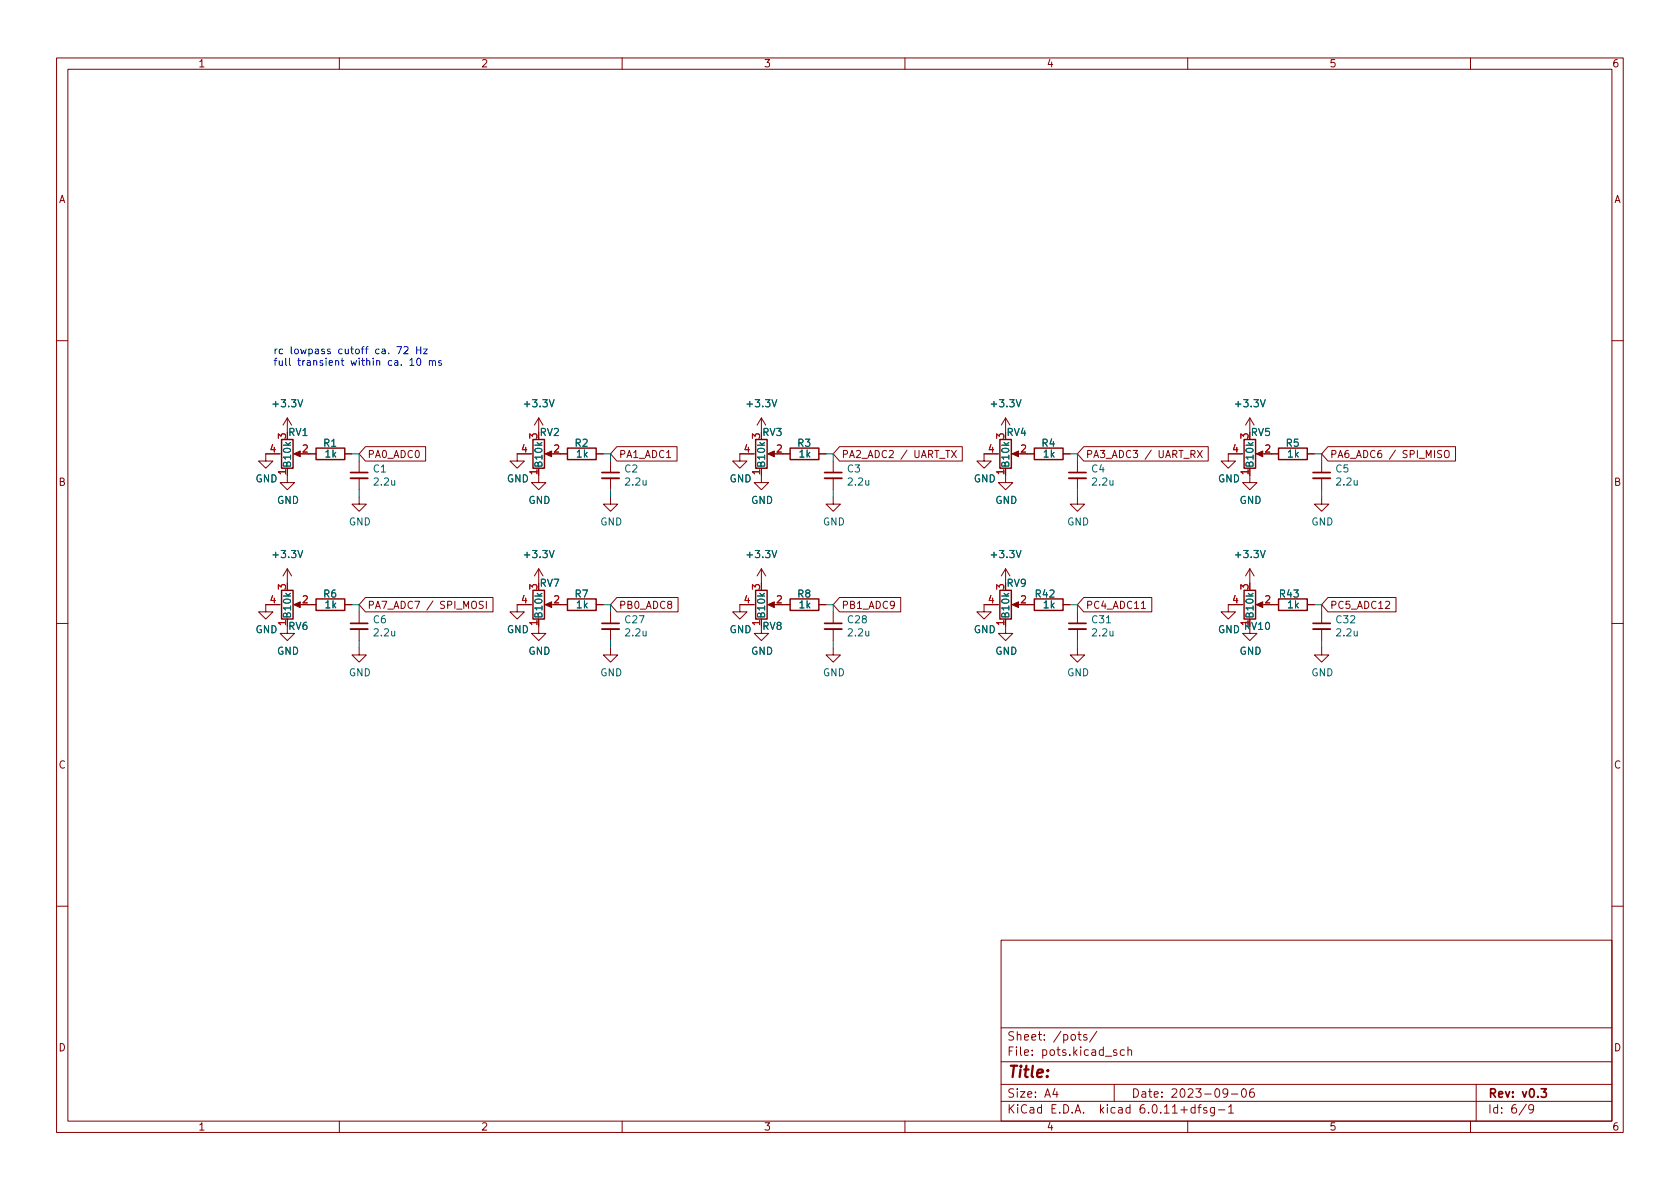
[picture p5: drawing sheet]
<svg xmlns="http://www.w3.org/2000/svg" width="297mm" height="210mm" viewBox="0 0 297 210" stroke-linecap="round" stroke-linejoin="round" font-family="sans-serif">
<g fill="none" stroke="#840000" stroke-width=".18">
<path d="M10 10.2h277v190.1h-277zM12 12.2h273v186.1h-273zM60 10.2v2M110 10.2v2M160 10.2v2M210 10.2v2M260 10.2v2M10 60.2h2M50.8 73.9v2.5M50.8 73.9l-.8 1.3M50.8 73.9l.8 1.3M64.6 79h10.7v2.5h-10.7l-1.1-1.2z"/>
<path d="M95.2 73.9v2.5M95.2 73.9l-.7 1.3M95.2 73.9l.8 1.3M109.1 79h10.6v2.5h-10.6l-1.2-1.2zM134.6 73.9v2.5M134.6 73.9l-.7 1.3M134.6 73.9l.8 1.3M148.4 79h21.7v2.5h-21.7l-1.1-1.2zM177.8 73.9l-.8 1.3M177.8 73.9v2.5M177.8 73.9l.8 1.3M191.6 79h22v2.5h-22l-1.1-1.2z"/>
<path d="M221 73.9v2.5M221 73.9l-.8 1.3M221 73.9l.7 1.3M234.8 79h22.6v2.5h-22.6l-1.1-1.2zM285 60.2h2M49.5 80.3h-2.5v1.2h1.3l-1.3 1.3-1.3-1.3h1.3M50.8 82.8v2.5h1.3l-1.3 1.3-1.3-1.3h1.3M52.3 80.3h1M54.6 80.3h1.3M61 80.3h1.2M63.5 87.9v1.2h1.3l-1.3 1.3-1.3-1.3h1.3M63.5 81.5v2.1"/>
<path d="M63.5 84.6v2M94 80.3h-2.6v1.2h1.3l-1.3 1.3-1.2-1.3h1.2M95.2 82.8v2.5h1.3l-1.3 1.3-1.2-1.3h1.2M96.8 80.3h1M99.1 80.3h1.2M105.4 80.3h1.3M107.9 87.9v1.2h1.3l-1.3 1.3-1.2-1.3h1.2M107.9 81.5v2.1M107.9 84.6v2M133.3 80.3h-2.5v1.2h1.3l-1.3 1.3-1.3-1.3h1.3M134.6 82.8v2.5h1.3l-1.3 1.3-1.3-1.3h1.3M136.1 80.3h1.1"/>
<path d="M138.4 80.3h1.3M144.8 80.3h1.2M147.3 87.9v1.2h1.3l-1.3 1.3-1.3-1.3h1.3M147.3 81.5v2.1M147.3 84.6v2M176.5 80.3h-2.5v1.2h1.3l-1.3 1.3-1.3-1.3h1.3M177.8 82.8v2.5h1.3l-1.3 1.3-1.3-1.3h1.3M179.3 80.3h1M181.6 80.3h1.3M188 80.3h1.2M190.5 87.9v1.2h1.3l-1.3 1.3-1.3-1.3h1.3M190.5 81.5v2.1"/>
<path d="M190.5 84.6v2M219.7 80.3h-2.5v1.2h1.2l-1.2 1.3-1.3-1.3h1.3M221 82.8v2.5h1.2l-1.2 1.3-1.3-1.3h1.3M222.5 80.3h1M224.8 80.3h1.3M231.1 80.3h1.3M233.7 87.9v1.2h1.2l-1.2 1.3-1.3-1.3h1.3M233.7 81.5v2.1M233.7 84.6v2M10 110.2h2M49.5 106.9h-2.5v1.3h1.3l-1.3 1.3-1.3-1.3h1.3M50.8 109.5v2.5h1.3l-1.3 1.3-1.3-1.3h1.3"/>
<path d="M50.8 100.6l-.8 1.2M50.8 100.6v2.5M50.8 100.6l.8 1.2M52.3 106.9h1M54.6 106.9h1.3M61 106.9h1.2M63.5 114.5v1.3h1.3l-1.3 1.3-1.3-1.3h1.3M63.5 108.2v2M63.5 111.2v2.1M64.6 105.7h22.6v2.5h-22.6l-1.1-1.3zM94 106.9h-2.6v1.3h1.3l-1.3 1.3-1.2-1.3h1.2M95.2 109.5v2.5h1.3l-1.3 1.3-1.2-1.3h1.2"/>
<path d="M95.2 100.6v2.5M95.2 100.6l-.7 1.2M95.2 100.6l.8 1.2M96.8 106.9h1M99.1 106.9h1.2M105.4 106.9h1.3M107.9 114.5v1.3h1.3l-1.3 1.3-1.2-1.3h1.2M107.9 108.2v2M107.9 111.2v2.1M109.1 105.7h10.8v2.5h-10.8l-1.2-1.3zM133.3 106.9h-2.5v1.3h1.3l-1.3 1.3-1.3-1.3h1.3M134.6 109.5v2.5h1.3l-1.3 1.3-1.3-1.3h1.3"/>
<path d="M134.6 100.6v2.5M134.6 100.6l-.7 1.2M134.6 100.6l.8 1.2M136.1 106.9h1.1M138.4 106.9h1.3M144.8 106.9h1.2M147.3 114.5v1.3h1.3l-1.3 1.3-1.3-1.3h1.3M147.3 108.2v2M147.3 111.2v2.1M148.4 105.7h10.9v2.5h-10.9l-1.1-1.3zM176.5 106.9h-2.5v1.3h1.3l-1.3 1.3-1.3-1.3h1.3M177.8 109.5v2.5h1.3l-1.3 1.3-1.3-1.3h1.3"/>
<path d="M177.8 100.6v2.5M177.8 100.6l-.8 1.2M177.8 100.6l.8 1.2M179.3 106.9h1M181.6 106.9h1.3M188 106.9h1.2M190.5 114.5v1.3h1.3l-1.3 1.3-1.3-1.3h1.3M190.5 108.2v2M190.5 111.2v2.1M191.6 105.7h12v2.5h-12l-1.1-1.3zM201.8 107.6h.7M219.7 106.9h-2.5v1.3h1.2l-1.2 1.3-1.3-1.3h1.3"/>
<path d="M221 109.5v2.5h1.2l-1.2 1.3-1.3-1.3h1.3M221 100.6l-.8 1.2M221 100.6v2.5M221 100.6l.7 1.2M222.5 106.9h1M224.8 106.9h1.3M231.1 106.9h1.3M233.7 114.5v1.3h1.2l-1.2 1.3-1.3-1.3h1.3M233.7 108.2v2M233.7 111.2v2.1M234.8 105.7h12v2.5h-12l-1.1-1.3zM285 110.2h2"/>
<path d="M10 160.2h2M177 166.3h108v32h-108zM285 160.2h2M60 198.3v2M110 198.3v2M160 198.3v2M177 194.8h108M177 191.8h108M177 187.8h108M177 181.8h108M182.5 186.5v.1M182.5 185.7v.1"/>
<path d="M184.6 183.8v.1M184.6 183v.1M192.1 183l-.3-.1-.2 .2v.3l.5 .1v.4h-.5M193.9 182.4l-1.3 1.9M197 191.8v3M199.4 185.8l.2-.2 .4 .1 .1 .9M199.4 185.1v1.5M210 198.3v2M215.4 196.3h1.2M217.2 195.8l.4-.5v1.5M217.2 196.8h.9M217.7 193.5h1.2"/>
<path d="M219.7 192.6l.2-.1a.81 .81 0 0 1 .5 .7 .81 .81 0 0 1-.3 .8h-.1a.81 .81 0 0 1-.6-.6 .81 .81 0 0 1 .3-.8zM221.6 192.5a.59 .59 0 0 0-.7 .7v.5l.2 .3h.4l.2-.1 .1-.5-.2-.2-.4-.1-.3 .3M260 198.3v2M261 191.8v6.5M271.2 196l-.3 .3h-.3l-.3-.3 .1-.6 .5-.1 .2 .2a.99 .99 0 0 1-.4 1.3h-.3"/>
</g>
<g fill="none" stroke="#840000" stroke-width=".25">
<path d="M49.8 77.7h2v5.1h-2zM55.9 79.2h5.1v2.1h-5.1zM94.2 77.7h2.1v5.1h-2.1zM100.3 79.2h5.1v2.1h-5.1zM133.6 77.7h2v5.1h-2zM139.7 79.2h5.1v2.1h-5.1zM176.8 77.7h2v5.1h-2zM182.9 79.2h5.1v2.1h-5.1zM220 77.7h2v5.1h-2zM226.1 79.2h5v2.1h-5zM49.8 104.4h2v5.1h-2zM55.9 105.9h5.1v2h-5.1z"/>
<path d="M94.2 104.4h2.1v5.1h-2.1zM100.3 105.9h5.1v2h-5.1zM133.6 104.4h2v5.1h-2zM139.7 105.9h5.1v2h-5.1zM176.8 104.4h2v5.1h-2zM182.9 105.9h5.1v2h-5.1zM220 104.4h2v5.1h-2zM226.1 105.9h5v2h-5z"/>
</g>
<g fill="none" stroke="#006464" stroke-width=".18">
<path d="M52.7 70.7l.4 1.2 .4-1.2M97.1 70.7l.4 1.2 .5-1.2M136.5 70.7l.4 1.2 .4-1.2M179.7 70.7l.4 1.2 .4-1.2M222.9 70.7l.4 1.2 .4-1.2M52.7 97.3l.4 1.3 .4-1.3M69.2 84.9l.1 .8 .3 .1 .2-.1M69.8 84.9v.9M97.1 97.3l.4 1.3 .5-1.3M113.7 84.9l.1 .8 .3 .1 .1-.1M114.2 84.9v.9M136.5 97.3l.4 1.3 .4-1.3"/>
<path d="M153.1 84.9v.8l.3 .1 .2-.1M153.6 84.9v.9M179.7 97.3l.4 1.3 .4-1.3M196.2 84.9l.1 .8 .3 .1 .2-.1M196.8 84.9v.9M222.9 97.3l.4 1.3 .4-1.3M239.4 84.9l.1 .8 .3 .1 .2-.1M240 84.9v.9M69.2 111.6l.1 .8 .3 .1 .2-.2M69.8 111.6v.9M113.7 111.6l.1 .8 .3 .1 .1-.2M114.2 111.6v.9"/>
<path d="M153.1 111.6v.8l.3 .1 .2-.2M153.6 111.6v.9M195.6 110.1h.8M196.2 111.6l.1 .8 .3 .1 .2-.2M196.8 111.6v.9M239.4 111.6l.1 .8 .3 .1 .2-.2M240 111.6v.9"/>
</g>
<path d="M62 84.6h3M106.4 84.6h3.1M145.8 84.6h3M189 84.6h3M232.2 84.6h3M62 111.2h3M106.4 111.2h3.1M145.8 111.2h3M189 111.2h3M232.2 111.2h3" fill="none" stroke="#840000" stroke-width=".33"/>
<path d="M62 83.6h3M106.4 83.6h3.1M145.8 83.6h3M189 83.6h3M232.2 83.6h3M62 110.2h3M106.4 110.2h3.1M145.8 110.2h3M189 110.2h3M232.2 110.2h3" fill="none" stroke="#840000" stroke-width=".3"/>
<g fill="#840000" stroke="#840000" stroke-width=".18">
<path d="M178.9 80.3l1.2-.5v1z"/>
<path d="M222.1 80.3l1.2-.5v1z"/>
<path d="M51.9 106.9l1.2-.5v1z"/>
<path d="M51.9 80.3l1.2-.5v1z"/>
<path d="M222.1 106.9l1.2-.5v1z"/>
<path d="M135.8 80.3l1.1-.5v1z"/>
<path d="M178.9 106.9l1.2-.5v1z"/>
<path d="M96.4 80.3l1.1-.5v1z"/>
<path d="M135.8 106.9l1.1-.5v1z"/>
<path d="M96.4 106.9l1.1-.5v1z"/>
</g>
<path d="M51.2 63.3v1.1l.2 .2M58.4 61.8l-.3-.1-.2 .2 .1 .2 .4 .1v.3h-.5M60.3 63.8h.5M60.5 63.3v1.1l.3 .2M64.6 61.7h.5M65.1 61.3l-.3 .2v1.1M66.6 63.9l.2-.1h.3v.8" fill="none" stroke="#0000c2" stroke-width=".18"/>
<g fill="none" stroke="#009600" stroke-width=".18">
<path d="M62.2 80.3h1.3v1.2M63.5 86.6v1.3M106.7 80.3h1.2v1.2M107.9 86.6v1.3M146 80.3h1.3v1.2M147.3 86.6v1.3M189.2 80.3h1.3v1.2M190.5 86.6v1.3M232.4 80.3h1.3v1.2M233.7 86.6v1.3M62.2 106.9h1.3v1.3M63.5 113.3v1.2"/>
<path d="M106.7 106.9h1.2v1.3M107.9 113.3v1.2M146 106.9h1.3v1.3M147.3 113.3v1.2M189.2 106.9h1.3v1.3M190.5 113.3v1.2M232.4 106.9h1.3v1.3M233.7 113.3v1.2"/>
</g>
<text font-size="2.8" fill="#840000" x="178" y="191.2">Title:</text>
<g font-size="2.1" fill="#840000">
<text x="178" y="184.5">Sheet:</text>
<text x="186.2" y="184.5">/pots/</text>
<text x="178" y="187.2">File:</text>
<text x="184.4" y="187.2">pots.kicad_sch</text>
<text x="178" y="197.4">KiCad</text>
<text x="178" y="194.6">Size:</text>
<text x="184.7" y="194.6">A4</text>
<text x="185.7" y="197.4">E.D.A.</text>
<text x="194.6" y="197.4">kicad</text>
<text x="200" y="194.6">Date:</text>
<text x="201.8" y="197.4">6.0.11+dfsg-1</text>
<text x="207" y="194.6">2023-09-06</text>
<text x="263" y="194.6">Rev:</text>
<text x="263" y="197.4">Id:</text>
<text x="267.1" y="197.4">6/9</text>
<text x="269.1" y="194.6">v0.3</text>
</g>
<g font-size="1.8" fill="#840000">
<text x="35" y="12.3">1</text>
<text x="85" y="12.3">2</text>
<text x="135" y="12.3">3</text>
<text x="185" y="12.3">4</text>
<text x="235" y="12.3">5</text>
<text x="285" y="12.3">6</text>
<text x="10.4" y="36.3">A</text>
<text x="285.4" y="36.3">A</text>
<text x="64.9" y="81.4">PA0_ADC0</text>
<text x="109.4" y="81.4">PA1_ADC1</text>
<text x="148.7" y="81.4">PA2_ADC2</text>
<text x="159.2" y="81.4">/</text>
<text x="161.7" y="81.4">UART_TX</text>
<text x="191.9" y="81.4">PA3_ADC3</text>
<text x="202.4" y="81.4">/</text>
<text x="204.9" y="81.4">UART_RX</text>
<text x="235.1" y="81.4">PA6_ADC6</text>
<text x="245.6" y="81.4">/</text>
<text x="248.1" y="81.4">SPI_MISO</text>
<text x="10.3" y="86.3">B</text>
<text x="285.3" y="86.3">B</text>
<text x="64.9" y="108">PA7_ADC7</text>
<text x="75.4" y="108">/</text>
<text x="77.9" y="108">SPI_MOSI</text>
<text x="109.4" y="108">PB0_ADC8</text>
<text x="148.7" y="108">PB1_ADC9</text>
<text x="191.9" y="108">PC4_ADC11</text>
<text x="235.1" y="108">PC5_ADC12</text>
<text x="10.3" y="136.3">C</text>
<text x="285.3" y="136.3">C</text>
<text x="10.3" y="186.3">D</text>
<text x="285.3" y="186.3">D</text>
<text x="35" y="200.3">1</text>
<text x="85" y="200.3">2</text>
<text x="135" y="200.3">3</text>
<text x="185" y="200.3">4</text>
<text x="235" y="200.3">5</text>
<text x="285" y="200.3">6</text>
</g>
<g font-size="1.8" fill="#0000c2">
<text x="48.3" y="62.6">rc</text>
<text x="48.3" y="64.7">full</text>
<text x="51.3" y="62.6">lowpass</text>
<text x="52.6" y="64.7">transient</text>
<text x="59.9" y="62.6">cutoff</text>
<text x="62.1" y="64.7">within</text>
<text x="66.6" y="62.6">ca.</text>
<text x="68.8" y="64.7">ca.</text>
<text x="70.5" y="62.6">72</text>
<text x="72.8" y="64.7">10</text>
<text x="74.1" y="62.6">Hz</text>
<text x="76.3" y="64.7">ms</text>
</g>
<g font-size="1.8" fill="#006464">
<text x="47.9" y="72.4">+3.3V</text>
<text x="50.9" y="77.5">RV1</text>
<text x="92.3" y="72.4">+3.3V</text>
<text x="95.3" y="77.5">RV2</text>
<text x="131.7" y="72.4">+3.3V</text>
<text x="134.7" y="77.5">RV3</text>
<text x="174.9" y="72.4">+3.3V</text>
<text x="177.9" y="77.5">RV4</text>
<text x="218.1" y="72.4">+3.3V</text>
<text x="221.1" y="77.5">RV5</text>
<text x="51.8" y="82.8" transform="rotate(-90 51.8 82.8)">B10k</text>
<text x="57.1" y="79.4">R1</text>
<text x="57.3" y="81.3">1k</text>
<text x="65.8" y="83.9">C1</text>
<text x="96.3" y="82.8" transform="rotate(-90 96.3 82.8)">B10k</text>
<text x="101.5" y="79.4">R2</text>
<text x="101.7" y="81.3">1k</text>
<text x="110.3" y="83.9">C2</text>
<text x="135.6" y="82.8" transform="rotate(-90 135.6 82.8)">B10k</text>
<text x="140.9" y="79.4">R3</text>
<text x="141.1" y="81.3">1k</text>
<text x="149.7" y="83.9">C3</text>
<text x="178.8" y="82.8" transform="rotate(-90 178.8 82.8)">B10k</text>
<text x="184.1" y="79.4">R4</text>
<text x="184.3" y="81.3">1k</text>
<text x="192.8" y="83.9">C4</text>
<text x="222" y="82.8" transform="rotate(-90 222 82.8)">B10k</text>
<text x="227.2" y="79.4">R5</text>
<text x="227.5" y="81.3">1k</text>
<text x="236" y="83.9">C5</text>
<text x="45.1" y="85.7">GND</text>
<text x="48.9" y="89.5">GND</text>
<text x="65.8" y="86.2">2.2u</text>
<text x="89.6" y="85.7">GND</text>
<text x="93.4" y="89.5">GND</text>
<text x="110.3" y="86.2">2.2u</text>
<text x="128.9" y="85.7">GND</text>
<text x="132.7" y="89.5">GND</text>
<text x="149.7" y="86.2">2.2u</text>
<text x="172.1" y="85.7">GND</text>
<text x="175.9" y="89.5">GND</text>
<text x="192.8" y="86.2">2.2u</text>
<text x="215.3" y="85.7">GND</text>
<text x="219.1" y="89.5">GND</text>
<text x="236" y="86.2">2.2u</text>
<text x="61.6" y="93.3">GND</text>
<text x="106.1" y="93.3">GND</text>
<text x="145.4" y="93.3">GND</text>
<text x="188.6" y="93.3">GND</text>
<text x="231.8" y="93.3">GND</text>
<text x="47.9" y="99.1">+3.3V</text>
<text x="92.3" y="99.1">+3.3V</text>
<text x="131.7" y="99.1">+3.3V</text>
<text x="174.9" y="99.1">+3.3V</text>
<text x="218.1" y="99.1">+3.3V</text>
<text x="57.1" y="106">R6</text>
<text x="57.3" y="108">1k</text>
<text x="95.3" y="104.1">RV7</text>
<text x="101.5" y="106">R7</text>
<text x="101.7" y="108">1k</text>
<text x="140.9" y="106">R8</text>
<text x="141.1" y="108">1k</text>
<text x="177.9" y="104.1">RV9</text>
<text x="182.8" y="106">R42</text>
<text x="184.3" y="108">1k</text>
<text x="226" y="106">R43</text>
<text x="227.5" y="108">1k</text>
<text x="45.1" y="112.3">GND</text>
<text x="50.9" y="111.8">RV6</text>
<text x="51.8" y="109.5" transform="rotate(-90 51.8 109.5)">B10k</text>
<text x="65.8" y="110.6">C6</text>
<text x="65.8" y="112.9">2.2u</text>
<text x="89.6" y="112.3">GND</text>
<text x="96.3" y="109.5" transform="rotate(-90 96.3 109.5)">B10k</text>
<text x="110.3" y="110.6">C27</text>
<text x="110.3" y="112.9">2.2u</text>
<text x="128.9" y="112.3">GND</text>
<text x="134.7" y="111.8">RV8</text>
<text x="135.6" y="109.5" transform="rotate(-90 135.6 109.5)">B10k</text>
<text x="149.7" y="110.6">C28</text>
<text x="149.7" y="112.9">2.2u</text>
<text x="172.1" y="112.3">GND</text>
<text x="178.8" y="109.5" transform="rotate(-90 178.8 109.5)">B10k</text>
<text x="192.8" y="110.6">C31</text>
<text x="192.8" y="112.9">2.2u</text>
<text x="215.3" y="112.3">GND</text>
<text x="219.9" y="111.8">RV10</text>
<text x="222" y="109.5" transform="rotate(-90 222 109.5)">B10k</text>
<text x="236" y="110.6">C32</text>
<text x="236" y="112.9">2.2u</text>
<text x="48.9" y="116.2">GND</text>
<text x="61.6" y="120">GND</text>
<text x="93.4" y="116.2">GND</text>
<text x="106.1" y="120">GND</text>
<text x="132.7" y="116.2">GND</text>
<text x="145.4" y="120">GND</text>
<text x="175.9" y="116.2">GND</text>
<text x="188.6" y="120">GND</text>
<text x="219.1" y="116.2">GND</text>
<text x="231.8" y="120">GND</text>
</g>
<g font-size="1.8" fill="#a90000">
<text x="50.5" y="77.8" transform="rotate(-90 50.5 77.8)">3</text>
<text x="95" y="77.8" transform="rotate(-90 95 77.8)">3</text>
<text x="134.4" y="77.8" transform="rotate(-90 134.4 77.8)">3</text>
<text x="177.5" y="77.8" transform="rotate(-90 177.5 77.8)">3</text>
<text x="220.7" y="77.8" transform="rotate(-90 220.7 77.8)">3</text>
<text x="47.6" y="80">4</text>
<text x="53.3" y="80">2</text>
<text x="92" y="80">4</text>
<text x="97.7" y="80">2</text>
<text x="131.4" y="80">4</text>
<text x="137.1" y="80">2</text>
<text x="174.6" y="80">4</text>
<text x="180.3" y="80">2</text>
<text x="217.8" y="80">4</text>
<text x="223.5" y="80">2</text>
<text x="50.5" y="84.1" transform="rotate(-90 50.5 84.1)">1</text>
<text x="95" y="84.1" transform="rotate(-90 95 84.1)">1</text>
<text x="134.4" y="84.1" transform="rotate(-90 134.4 84.1)">1</text>
<text x="177.5" y="84.1" transform="rotate(-90 177.5 84.1)">1</text>
<text x="220.7" y="84.1" transform="rotate(-90 220.7 84.1)">1</text>
<text x="47.6" y="106.7">4</text>
<text x="50.5" y="104.4" transform="rotate(-90 50.5 104.4)">3</text>
<text x="53.3" y="106.7">2</text>
<text x="92" y="106.7">4</text>
<text x="95" y="104.4" transform="rotate(-90 95 104.4)">3</text>
<text x="97.7" y="106.7">2</text>
<text x="131.4" y="106.7">4</text>
<text x="134.4" y="104.4" transform="rotate(-90 134.4 104.4)">3</text>
<text x="137.1" y="106.7">2</text>
<text x="174.6" y="106.7">4</text>
<text x="177.5" y="104.4" transform="rotate(-90 177.5 104.4)">3</text>
<text x="180.3" y="106.7">2</text>
<text x="217.8" y="106.7">4</text>
<text x="220.7" y="104.4" transform="rotate(-90 220.7 104.4)">3</text>
<text x="223.5" y="106.7">2</text>
<text x="50.5" y="110.8" transform="rotate(-90 50.5 110.8)">1</text>
<text x="95" y="110.8" transform="rotate(-90 95 110.8)">1</text>
<text x="134.4" y="110.8" transform="rotate(-90 134.4 110.8)">1</text>
<text x="177.5" y="110.8" transform="rotate(-90 177.5 110.8)">1</text>
<text x="220.7" y="110.8" transform="rotate(-90 220.7 110.8)">1</text>
</g>
</svg>
